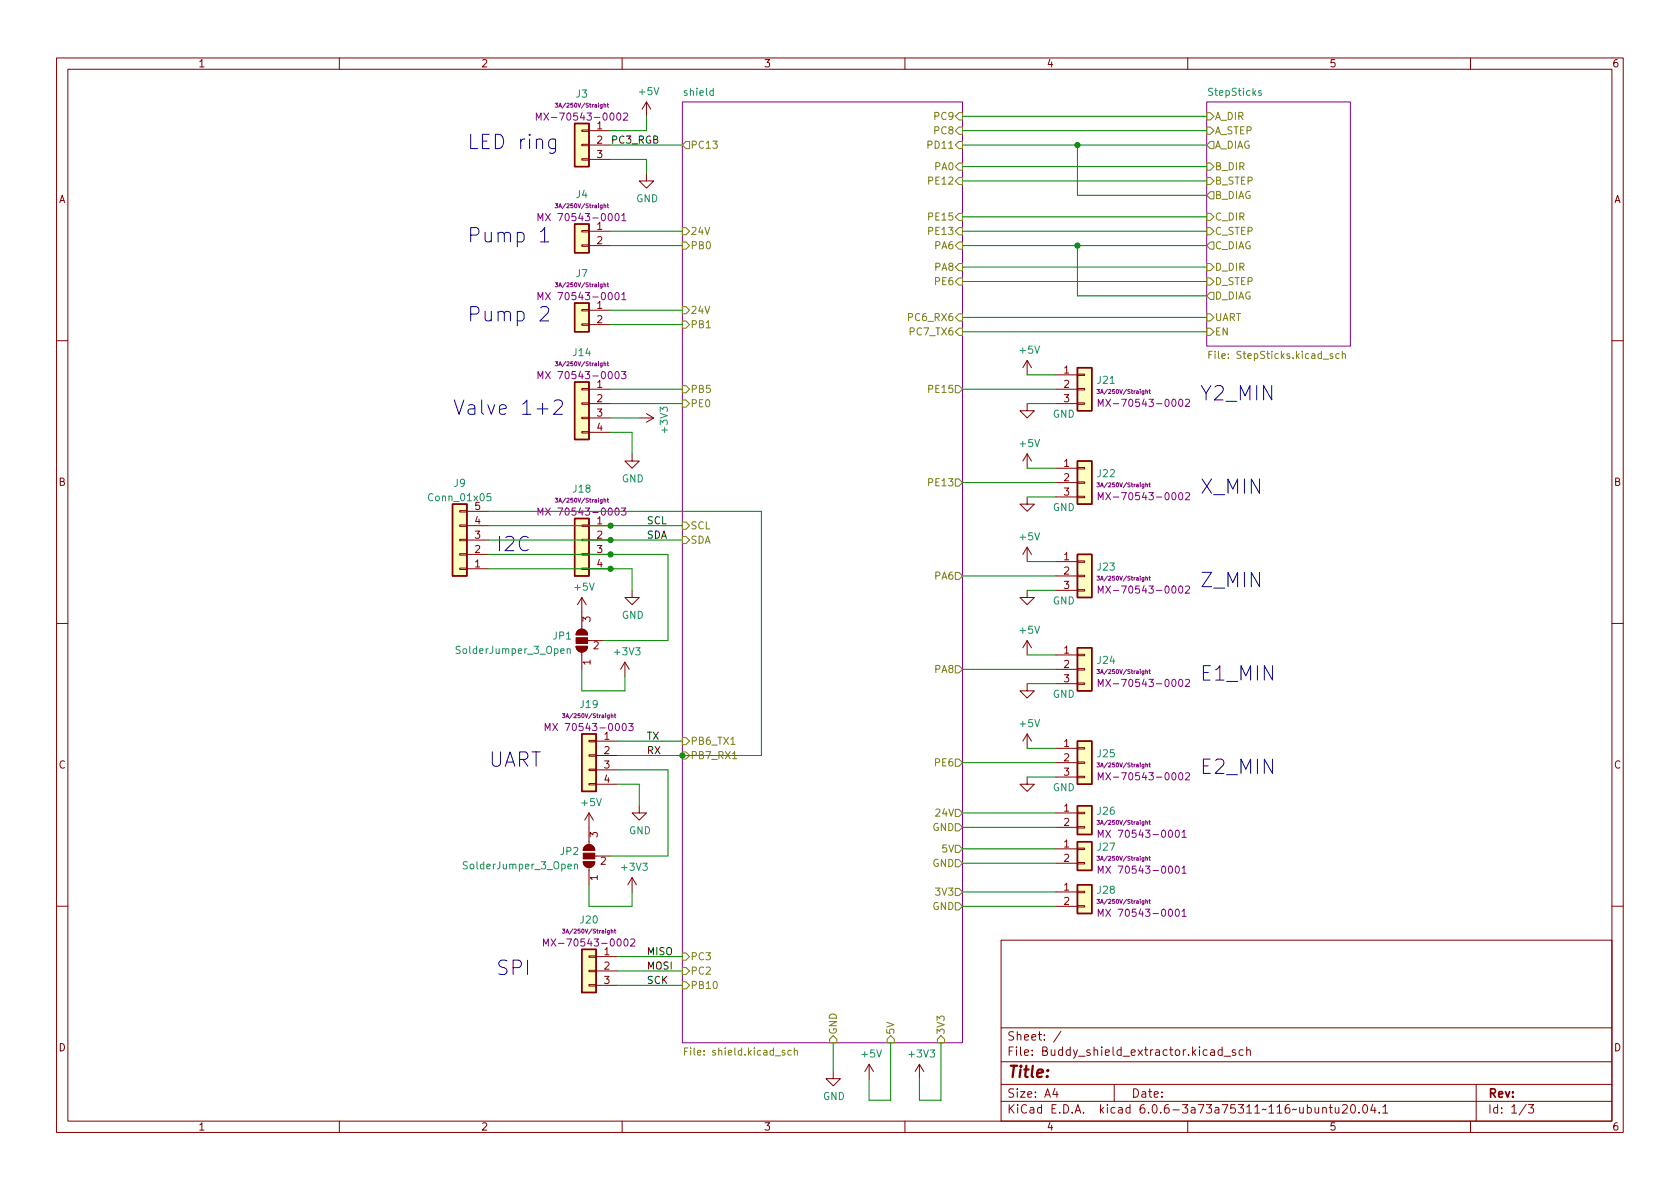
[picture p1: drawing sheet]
<svg xmlns="http://www.w3.org/2000/svg" width="297mm" height="210mm" viewBox="0 0 297 210" stroke-linecap="round" stroke-linejoin="round" font-family="sans-serif">
<g fill="none" stroke="#840000" stroke-width=".18">
<path d="M10 10.2h277v190.1h-277zM12 12.2h273v186.1h-273zM60 10.2v2M110 10.2v2M114.3 18l-.8 1.3M114.3 18v2.6M114.3 18l.8 1.3M160 10.2v2M210 10.2v2M260 10.2v2M102.9 28.1h1.2v.2h-1.2zM102.9 25.5h1.2v.3h-1.2z"/>
<path d="M102.9 23h1.2v.2h-1.2zM104.1 23.1h3.8M104.1 25.6h3.8M104.1 28.2h3.8M114.3 30.7v1.3h1.3l-1.3 1.3-1.3-1.3h1.3M102.9 57.3h1.2v.2h-1.2zM102.9 54.7h1.2v.3h-1.2zM102.9 43.3h1.2v.3h-1.2zM102.9 40.8h1.2v.2h-1.2zM104.1 54.9h3.8M104.1 57.4h3.8M104.1 40.9h3.8"/>
<path d="M104.1 43.4h3.8M10 60.2h2M102.9 76.3h1.2v.3h-1.2zM102.9 73.8h1.2v.2h-1.2zM102.9 71.2h1.2v.3h-1.2zM102.9 68.7h1.2v.3h-1.2zM104.1 68.8h3.8M104.1 71.4h3.8M104.1 73.9h3.8M104.1 76.4h3.8M113 73.9h2.6M114.3 73.1l1.3 .8"/>
<path d="M115.6 73.9l-1.3 .8M181.6 71.4v1.2h1.3l-1.3 1.3-1.3-1.3h1.3M181.6 63.7v2.6M181.6 63.7l-.8 1.3M181.6 63.7l.8 1.3M186.7 68.8h3.8M186.7 71.4h3.8M186.7 66.3h3.8M190.5 71.2h1.3v.3h-1.3zM190.5 68.7h1.3v.3h-1.3zM190.5 66.2h1.3v.2h-1.3zM285 60.2h2"/>
<path d="M81.3 90.3h1.2v.2h-1.2zM81.3 92.8h1.2v.3h-1.2zM81.3 95.4h1.2v.2h-1.2zM81.3 97.9h1.2v.3h-1.2zM82.5 93h3.9M82.5 95.5h3.9M82.5 98h3.9M82.5 90.4h3.9M102.9 97.9h1.2v.3h-1.2zM102.9 95.4h1.2v.2h-1.2zM102.9 92.8h1.2v.3h-1.2zM104.1 93h3.8"/>
<path d="M104.1 95.5h3.8M104.1 98h3.8M111.8 80.3v1.2h1.2l-1.2 1.3-1.3-1.3h1.3M181.6 87.9v1.2h1.3l-1.3 1.3-1.3-1.3h1.3M181.6 80.3v2.5M181.6 96.8v2.5M181.6 80.3l-.8 1.2M181.6 80.3l.8 1.2M181.6 96.8l-.8 1.2M181.6 96.8l.8 1.2M186.7 82.8h3.8M186.7 85.3h3.8"/>
<path d="M186.7 87.9h3.8M186.7 99.3h3.8M190.5 87.8h1.3v.2h-1.3zM190.5 85.2h1.3v.3h-1.3zM190.5 82.7h1.3v.2h-1.3zM190.5 99.2h1.3v.2h-1.3zM10 110.2h2M81.3 100.5h1.2v.2h-1.2zM82.5 100.6h3.9M101.9 114.3h2a1.02 1.02 0 0 1-1 1 1.02 1.02 0 0 1-1-1zM102.2 111.5a1.02 1.02 0 0 1 1.1-.2 1.02 1.02 0 0 1 .6 1h-2zM102.9 100.5h1.2v.2h-1.2z"/>
<path d="M102.9 105.7l-.8 1.2M102.9 105.7v5.5M102.9 115.3v3.1M102.9 105.7l.7 1.2M103.9 113.3h2.8M104.1 100.6h3.8M110.5 117.1l-.8 1.3M110.5 117.1v2.5M110.5 117.1l.8 1.3M111.8 104.4v1.3h1.2l-1.2 1.2-1.3-1.2h1.3M181.6 104.4v1.3h1.3l-1.3 1.2-1.3-1.2h1.3M181.6 113.3v2.5"/>
<path d="M181.6 113.3l-.8 1.2M181.6 113.3l.8 1.2M186.7 115.8h3.8M186.7 118.4h3.8M186.7 101.8h3.8M186.7 104.4h3.8M190.5 118.2h1.3v.3h-1.3zM190.5 115.7h1.3v.2h-1.3zM190.5 104.3h1.3v.2h-1.3zM190.5 101.7h1.3v.3h-1.3zM285 110.2h2M104.1 138.6h1.3v.2h-1.3z"/>
<path d="M104.1 136h1.3v.3h-1.3zM104.1 133.5h1.3v.2h-1.3zM104.1 130.9h1.3v.3h-1.3zM105.4 131.1h3.8M105.4 133.6h3.8M105.4 136.1h3.8M105.4 138.7h3.8M181.6 120.9v1.3h1.3l-1.3 1.2-1.3-1.2h1.3M181.6 137.4v1.3h1.3l-1.3 1.2-1.3-1.2h1.3M181.6 129.8l-.8 1.3M181.6 129.8v2.5M181.6 129.8l.8 1.3"/>
<path d="M186.7 120.9h3.8M186.7 132.3h3.8M186.7 134.9h3.8M186.7 137.4h3.8M190.5 120.8h1.3v.2h-1.3zM190.5 137.3h1.3v.2h-1.3zM190.5 134.7h1.3v.3h-1.3zM190.5 132.2h1.3v.3h-1.3zM103.1 152.4h2.1a1.02 1.02 0 0 1-1.1 1 1.02 1.02 0 0 1-1-1zM103.4 149.6a1.02 1.02 0 0 1 1.1-.2 1.02 1.02 0 0 1 .7 1h-2.1zM104.1 143.8v5.5M104.1 153.4v3.1"/>
<path d="M104.1 143.8l-.7 1.2M104.1 143.8l.8 1.2M105.2 151.4h2.7M111.8 155.2l-.8 1.3M111.8 155.2v2.5M111.8 155.2l.7 1.3M113 142.5v1.3h1.3l-1.3 1.2-1.2-1.2h1.2M186.7 157.7h3.8M186.7 143.8h3.8M186.7 146.3h3.8M186.7 150.1h3.8M186.7 152.6h3.8"/>
<path d="M190.5 157.6h1.3v.3h-1.3zM190.5 146.2h1.3v.2h-1.3zM190.5 143.6h1.3v.3h-1.3zM190.5 152.5h1.3v.3h-1.3zM190.5 150h1.3v.2h-1.3zM10 160.2h2M104.1 174.1h1.3v.3h-1.3zM104.1 171.6h1.3v.2h-1.3zM104.1 169h1.3v.3h-1.3zM105.4 169.2h3.8M105.4 171.7h3.8M105.4 174.2h3.8"/>
<path d="M177 166.3h108v32h-108zM186.7 160.3h3.8M190.5 160.1h1.3v.3h-1.3zM285 160.2h2M60 198.3v2M110 198.3v2M147.3 189.5v1.2h1.3l-1.3 1.3-1.3-1.3h1.3M153.7 188.2l-.8 1.3M153.7 188.2v2.5M153.7 188.2l.7 1.3M160 198.3v2M162.6 188.2l-.8 1.3"/>
<path d="M162.6 188.2v2.5M162.6 188.2l.7 1.3M177 194.8h108M177 191.8h108M177 187.8h108M177 181.8h108M186.5 192.5l-.4 1h1M186.9 193v1M187.6 182.4l-1.3 1.9M197 191.8v3M210 198.3v2M216.1 185.7l-.5-.1-.2 .3v.4l.1 .3h.6"/>
<path d="M216.1 185.1v1.5M216.4 186.8h1.2M218.4 185.7l-.3-.1-.2 .2v.3l.5 .1v.4h-.5M219.8 185.7l-.4-.1-.3 .3v.4l.1 .3h.6M220.4 185.8l.2-.2 .4 .1 .1 .9M220.4 185.1v1.5M233.9 196l.2-.2 .3 .1 .1 .9M233.9 195.8v1M235 195.8h.6M235.2 195.3v1.3l.4 .2M236.1 195.8v1h.4l.2-.1M236.7 195.8v1"/>
<path d="M237.4 195.5l.5-.2 .2 .2 .1 .3-.9 1h.9M239 195.4l.1-.1a.81 .81 0 0 1 .6 .7 .81 .81 0 0 1-.3 .8h-.1a.81 .81 0 0 1-.6-.6 .81 .81 0 0 1 .3-.8zM240.3 196.7v.1M241.1 195.5l.2-.2a.81 .81 0 0 1 .6 .7 .81 .81 0 0 1-.3 .8h-.2a.81 .81 0 0 1-.3-1.3zM242.7 195.3l-.3 1h.9M243.1 195.8v1M243.9 196.7v.1M244.5 195.8l.4-.5v1.5M244.5 196.8h.9M260 198.3v2M261 191.8v6.5M269.9 195.3l-1.3 1.9"/>
<path d="M270.2 195.3h1l-.6 .6 .5 .1v.7l-.2 .1h-.5l-.2-.1"/>
</g>
<g fill="#fff" stroke="#fff" stroke-width=".18">
<path d="M213.4 18h25.4v43.2h-25.4z"/>
<path d="M120.6 18h49.6v166.4h-49.6z"/>
</g>
<g fill="none" stroke="#840084" stroke-width=".18">
<path d="M98.2 18.3h.4l-.2 .2 .2 .1v.3h-.4M106.8 18.6l.3-.1v.5M106.8 18.3v.7M107.3 18.5h.3M107.4 18.3v.6l.2 .1M120.6 18h49.6v166.4h-49.6zM213.4 18h25.4v43.2h-25.4zM94.8 21.2v-1.2l.4 .9 .5-.9v1.2M95.1 39v-1.2l.5 .9 .4-.9v1.2M98.2 36h.4l-.2 .3 .2 .1v.3h-.4M106.8 36.3h.3v.4M106.8 36v.7"/>
<path d="M107.3 36.3h.3M107.4 36v.6l.2 .1M108.9 37.9l.1-.1a.68 .68 0 0 1 .5 .6 .68 .68 0 0 1-.5 .6l-.1-.1-.2-.4zM109.2 20.1l.1-.1a.68 .68 0 0 1 .5 .6 .68 .68 0 0 1-.5 .6l-.1-.1-.2-.3zM109.9 38.1l.4-.3v1.2M109.9 39h.8M110.2 20.1l.5-.1 .3 .3-.8 .9h.8M95.1 53v-1.3l.5 .9 .4-.9v1.3M98.2 50h.4l-.2 .3h.2v.3h-.4M106.8 50.3h.3v.4M106.8 50v.7M107.3 50.2h.3"/>
<path d="M107.4 50v.6l.2 .1M108.9 51.9l.1-.2a.68 .68 0 0 1 .5 .7 .68 .68 0 0 1-.5 .6l-.1-.1-.2-.4zM109.9 52.1l.4-.4v1.3M109.9 53h.8M95.1 67v-1.3l.5 .9 .4-.9v1.3M98.2 64h.4l-.2 .2 .2 .1v.3h-.4M106.8 64.3l.3-.1v.5M106.8 64v.7M107.3 64.2h.3M107.4 64v.6l.2 .1M109.9 65.7h.8l-.5 .5 .4 .1v.5l-.2 .2-.5-.2M193.9 68.9h.5l-.2 .2 .2 .1v.3h-.5"/>
<path d="M194.2 71.9v-1.3l.4 .9 .4-.9v1.3M202.6 69.2l.3-.1v.5M202.6 68.9v.7M203.1 69.1h.3M203.2 68.9v.6l.2 .1M208.5 70.7l.2-.1a.68 .68 0 0 1 .4 .6 .68 .68 0 0 1-.4 .7l-.2-.1-.1-.4zM209.6 70.7l.5-.1 .2 .4-.8 .9h.8M95.1 91.1v-1.3l.5 .9 .4-.9v1.3M98.2 88.1h.4l-.2 .3h.2v.3h-.4M106.8 88.4h.3v.4M106.8 88.1v.7M107.3 88.3h.3"/>
<path d="M107.4 88.1v.6l.2 .1M109.9 89.8h.8l-.5 .5 .4 .1v.6l-.2 .1-.5-.1M193.9 85.4h.5l-.2 .3h.2v.3h-.5M194.2 88.4v-1.3l.4 .9 .4-.9v1.3M202.6 85.7h.3v.4M202.6 85.4v.7M203.1 85.6h.3M203.2 85.4v.6l.2 .1M208.5 87.2l.2-.1a.68 .68 0 0 1 .4 .6 .68 .68 0 0 1-.4 .7l-.2-.1-.1-.4zM209.6 87.2l.5-.1 .2 .4-.8 .9h.8M193.9 118.4h.5l-.2 .3h.2v.3h-.5M193.9 101.9h.5l-.2 .3h.2v.3h-.5"/>
<path d="M194.2 104.9v-1.3l.4 .9 .4-.9v1.3M202.6 118.7h.3v.4M202.6 102.2h.3v.4M202.6 101.9v.7M202.6 118.4v.7M203.1 118.6h.3M203.1 102.1h.3M203.2 118.4v.6l.2 .1M203.2 101.9v.6l.2 .1M208.5 103.7l.2-.1a.68 .68 0 0 1 .4 .7 .68 .68 0 0 1-.4 .6l-.2-.1-.1-.4zM209.6 103.7l.5-.1 .2 .4-.8 .9h.8M96.4 129.2v-1.3l.4 .9 .4-.9v1.3"/>
<path d="M99.4 126.2h.5l-.3 .3h.2v.3h-.4M108.1 126.5h.2l.1 .4M108.1 126.2v.7M108.6 126.4h.3M108.7 126.2v.6l.2 .1M111.2 127.9h.7l-.4 .5 .4 .1v.6l-.2 .1-.5-.1M193.9 134.9h.5l-.2 .3 .2 .1v.3h-.5M194.2 121.4v-1.3l.4 .9 .4-.9v1.3M194.2 137.9v-1.3l.4 .9 .4-.9v1.3M202.6 135.2h.3v.4M202.6 134.9v.7M203.1 135.1h.3"/>
<path d="M203.2 134.9v.6l.2 .1M208.5 120.3l.2-.2a.68 .68 0 0 1 .4 .7 .68 .68 0 0 1-.4 .6l-.2-.1-.1-.4zM208.5 136.8l.2-.2a.68 .68 0 0 1 .4 .7 .68 .68 0 0 1-.4 .6l-.2-.1-.1-.4zM209.6 120.3l.5-.2 .2 .4-.8 .9h.8M209.6 136.8l.5-.2 .2 .4-.8 .9h.8M193.9 159h.5l-.2 .3 .2 .1v.3h-.5M193.9 145.1h.5l-.2 .2 .2 .1v.3h-.5M193.9 151.4h.5l-.2 .3 .2 .1v.3h-.5M194.2 148.1v-1.3l.4 .9 .4-.9v1.3M194.2 154.4v-1.2l.4 .9 .4-.9v1.2M202.6 159.3h.3v.5M202.6 145.4l.3-.1v.5"/>
<path d="M202.6 151.7h.3v.4M202.6 145.1v.7M202.6 151.4v.7M202.6 159v.8M203.1 159.3h.3M203.1 145.3h.3M203.1 151.7h.3M203.2 159v.7l.2 .1M203.2 145.1v.6l.2 .1M203.2 151.4v.6l.2 .1M207.9 146.9l.2-.1a.68 .68 0 0 1 .4 .6 .68 .68 0 0 1-.4 .7l-.2-.1-.1-.4zM207.9 153.3l.2-.1a.68 .68 0 0 1 .4 .6 .68 .68 0 0 1-.4 .6l-.2-.1-.1-.4z"/>
<path d="M209 147.2l.4-.4v1.3M209 153.5l.4-.3v1.2M209 148.1h.7M209 154.4h.7M96.1 167.3v-1.3l.4 .9 .4-.9v1.3M99.4 164.3h.5l-.3 .3h.2v.3h-.4M108.1 164.6h.2l.1 .4M108.1 164.3v.7M108.6 164.5h.3M108.7 164.3v.6l.2 .1M110.4 166.2l.2-.2a.68 .68 0 0 1 .5 .7 .68 .68 0 0 1-.5 .6l-.2-.1-.1-.4zM111.5 166.2l.5-.2 .2 .4-.7 .9h.7"/>
<path d="M194.2 162v-1.2l.4 .9 .4-.9v1.2M207.9 160.9l.2-.1a.68 .68 0 0 1 .4 .6 .68 .68 0 0 1-.4 .6l-.2-.1-.1-.3zM209 161.1l.4-.3v1.2M209 162h.7"/>
</g>
<g fill="none" stroke="#848400" stroke-width=".18">
<path d="M169.5 19.9h.7v1.3h-.7l-.6-.6zM213.4 19.9h.6l.6 .7-.6 .6h-.6zM121.3 25h.6v1.3h-.6l-.7-.7zM169.5 22.5h.7v1.2h-.7l-.6-.6zM169.5 25h.7v1.3h-.7l-.6-.7zM169.5 28.8h.7v1.3h-.7l-.6-.6zM169.5 31.4h.7v1.2h-.7l-.6-.6zM169.5 37.7h.7v1.3h-.7l-.6-.7zM213.4 22.5h.6l.6 .6-.6 .6h-.6zM213.4 28.8h.6l.6 .7-.6 .6h-.6zM213.4 31.4h.6l.6 .6-.6 .6h-.6zM213.4 37.7h.6l.6 .6-.6 .7h-.6z"/>
<path d="M214 25h.6v1.3h-.6l-.6-.7zM214 33.9h.6v1.3h-.6l-.6-.7zM120.6 56.8h.7l.6 .6-.6 .6h-.7zM120.6 42.8h.7l.6 .6-.6 .7h-.7zM120.6 40.3h.7l.6 .6-.6 .6h-.7zM120.6 54.2h.7l.6 .7-.6 .6h-.7zM169.5 42.8h.7v1.3h-.7l-.6-.7zM169.5 46.6h.7v1.3h-.7l-.6-.7zM169.5 55.5h.7v1.3h-.7l-.6-.7zM169.5 49.1h.7v1.3h-.7l-.6-.6zM169.5 58h.7v1.3h-.7l-.6-.6zM169.5 40.3h.7v1.2h-.7l-.6-.6z"/>
<path d="M213.4 58h.6l.6 .7-.6 .6h-.6zM213.4 55.5h.6l.6 .6-.6 .7h-.6zM213.4 40.3h.6l.6 .6-.6 .6h-.6zM213.4 46.6h.6l.6 .6-.6 .7h-.6zM213.4 49.1h.6l.6 .7-.6 .6h-.6zM214 42.8h.6v1.3h-.6l-.6-.7zM214 51.7h.6v1.3h-.6l-.6-.7zM120.6 70.7h.7l.6 .7-.6 .6h-.7zM120.6 68.2h.7l.6 .6-.6 .7h-.7zM168.9 68.2h.6l.7 .6-.7 .7h-.6zM213.7 62.7h.5M214.3 62.1h-.6v1.3"/>
<path d="M236.8 62.6l-.4-.1-.2 .3 .1 .5h.5M237.3 62.7l.2-.2 .3 .1 .1 .8M237.3 62.1v1.3M120.6 92.3h.7l.6 .7-.6 .6h-.7zM120.6 94.9h.7l.6 .6-.6 .6h-.7zM168.9 84.7h.6l.7 .6-.7 .7h-.6zM168.9 101.2h.6l.7 .6-.7 .7h-.6zM168.9 117.7h.6l.7 .7-.7 .6h-.6zM120.6 130.4h.7l.6 .7-.6 .6h-.7zM120.6 133h.7l.6 .6-.6 .6h-.7zM129.2 131.6h.8M129.5 134.2h.8"/>
<path d="M168.9 134.2h.6l.7 .7-.7 .6h-.6zM168.9 149.5h.6l.7 .6-.7 .6h-.6zM168.9 157.1h.6l.7 .6-.7 .7h-.6zM168.9 152h.6l.7 .6-.7 .7h-.6zM168.9 159.6h.6l.7 .7-.7 .6h-.6zM168.9 143.1h.6l.7 .7-.7 .6h-.6zM168.9 145.7h.6l.7 .6-.7 .6h-.6zM120.6 173.6h.7l.6 .6-.6 .7h-.7zM120.6 168.5h.7l.6 .7-.6 .6h-.7zM120.6 171.1h.7l.6 .6-.6 .6h-.7zM121 185.9h.5M121.6 185.3h-.6v1.3"/>
<path d="M139.9 185.8l-.4-.1-.2 .3 .1 .5h.5M140.4 185.9l.2-.2 .3 .1 .1 .8M140.4 185.3v1.3M147.3 183.1l.7 .7v.6h-1.3v-.6zM157.5 183.1l.6 .7v.6h-1.3v-.6zM166.4 183.1l.6 .7v.6h-1.3v-.6z"/>
</g>
<path d="M223 16.1l-.3-.1-.2 .2 .1 .2 .4 .1v.3h-.5M86.8 87.3h-.7v.6l.2-.1h.4l.1 .2v.4l-.2 .2-.5-.2M100.3 114.8l.2-.1 .3 .1v.8M100.3 114.7v.9M101.6 152.9l.1-.1 .3 .1 .1 .8M101.6 152.8v.9" fill="none" stroke="#008484" stroke-width=".18"/>
<g fill="#ffffc2" stroke="#ffffc2" stroke-width=".18">
<path d="M190.5 114.5h2.5v7.7h-2.5z"/>
<path d="M101.6 21.8h2.5v7.7h-2.5z"/>
<path d="M101.6 67.6h2.5v10.1h-2.5z"/>
<path d="M101.6 53.6h2.5v5.1h-2.5z"/>
<path d="M101.6 39.6h2.5v5.1h-2.5z"/>
<path d="M101.6 91.7h2.5v10.1h-2.5z"/>
<path d="M102.9 167.9h2.5v7.6h-2.5z"/>
<path d="M80 89.1h2.5v12.7h-2.5z"/>
<path d="M102.9 129.8h2.5v10.1h-2.5z"/>
<path d="M190.5 65h2.5v7.6h-2.5z"/>
<path d="M190.5 156.5h2.5v5h-2.5z"/>
<path d="M190.5 81.5h2.5v7.6h-2.5z"/>
<path d="M190.5 142.5h2.5v5.1h-2.5z"/>
<path d="M190.5 148.8h2.5v5.1h-2.5z"/>
<path d="M190.5 131.1h2.5v7.6h-2.5z"/>
<path d="M190.5 98h2.5v7.7h-2.5z"/>
</g>
<g fill="none" stroke="#840000" stroke-width=".25">
<path d="M101.6 21.8h2.5v7.7h-2.5zM101.6 39.6h2.5v5.1h-2.5zM101.6 53.6h2.5v5.1h-2.5zM101.6 67.6h2.5v10.1h-2.5zM190.5 65h2.5v7.6h-2.5zM80 89.1h2.5v12.7h-2.5zM101.6 91.7h2.5v10.1h-2.5zM190.5 81.5h2.5v7.6h-2.5zM190.5 98h2.5v7.7h-2.5zM190.5 114.5h2.5v7.7h-2.5zM102.9 129.8h2.5v10.1h-2.5zM190.5 131.1h2.5v7.6h-2.5z"/>
<path d="M190.5 156.5h2.5v5h-2.5zM190.5 142.5h2.5v5.1h-2.5zM190.5 148.8h2.5v5.1h-2.5zM102.9 167.9h2.5v7.6h-2.5z"/>
</g>
<g fill="#840000" stroke="#840000" stroke-width=".18">
<path d="M103.1 152.4h2.1a1.02 1.02 0 0 1-1.1 1 1.02 1.02 0 0 1-1-1z"/>
<path d="M103.1 150.9h2.1v1h-2.1z"/>
<path d="M103.4 149.6a1.02 1.02 0 0 1 1.1-.2 1.02 1.02 0 0 1 .7 1h-2.1z"/>
<path d="M101.9 114.3h2a1.02 1.02 0 0 1-1 1 1.02 1.02 0 0 1-1-1z"/>
<path d="M101.9 112.8h2v1h-2z"/>
<path d="M102.2 111.5a1.02 1.02 0 0 1 1.1-.2 1.02 1.02 0 0 1 .6 1h-2z"/>
</g>
<path d="M98.2 24.6v2a.69 .69 0 0 1-1.1 .4M98.2 24.7l-.7-.1-.5 .5v.7l.3 .4 .2 .1 .7-.1M95.6 54.5l.3-.3h.6a.69 .69 0 0 1 .4 1.1l-1.5 1.5h1.6M95.6 41l.7-.8v2.6M95.6 42.8h1.4M98 71l.4-.3h.6a.69 .69 0 0 1 .3 1.1l-1.4 1.5h1.5" fill="none" stroke="#0000c2" stroke-width=".18"/>
<g fill="none" stroke="#008400" stroke-width=".18">
<path d="M107.9 25.6h12.7M107.9 28.2h6.4v2.5M114.3 20.6v2.5h-6.4M170.2 25.6h43.2M170.2 38.3h43.2M170.2 20.6h43.2M170.2 29.5h43.2M170.2 32h43.2M170.2 23.1h43.2M190.5 25.6v8.9h22.9M107.9 54.9h12.7M107.9 43.4h12.7"/>
<path d="M107.9 40.9h12.7M107.9 57.4h12.7M170.2 58.7h43.2M170.2 43.4h43.2M170.2 40.9h43.2M170.2 49.8h43.2M170.2 47.2h43.2M170.2 56.1h43.2M190.5 43.4v8.9h22.9M107.9 68.8h12.7M107.9 71.4h12.7M107.9 76.4h3.9v3.9"/>
<path d="M107.9 73.9h5.1M170.2 68.8h16.5M181.6 71.4h5.1M181.6 66.3h5.1M86.4 98h31.7v15.3h-11.4M86.4 90.4h48.2v43.2h-25.4M86.4 93h34.2M86.4 95.5h34.2M170.2 85.3h16.5M181.6 82.8h5.1M181.6 99.3h5.1M181.6 87.9h5.1"/>
<path d="M86.4 100.6h25.4v3.8M102.9 118.4v3.8h7.6v-2.6M170.2 118.4h16.5M170.2 101.8h16.5M181.6 115.8h5.1M181.6 104.4h5.1M109.2 138.7h3.8v3.8M109.2 136.1h8.9v15.3h-10.2M109.2 131.1h11.4M170.2 134.9h16.5M181.6 120.9h5.1M181.6 132.3h5.1"/>
<path d="M181.6 137.4h5.1M104.1 156.5v3.8h7.7v-2.6M170.2 146.3h16.5M170.2 143.8h16.5M170.2 152.6h16.5M170.2 157.7h16.5M170.2 150.1h16.5M109.2 171.7h11.4M109.2 169.2h11.4M109.2 174.2h11.4M170.2 160.3h16.5M147.3 184.4v5.1"/>
<path d="M157.5 184.4v10.2h-3.8v-3.9M166.4 184.4v10.2h-3.8v-3.9"/>
</g>
<g fill="#008400" stroke="#008400" stroke-width=".18">
<circle cx="107.9" cy="98" r=".46"/>
<circle cx="107.9" cy="95.5" r=".46"/>
<circle cx="120.6" cy="133.6" r=".46"/>
<circle cx="107.9" cy="93" r=".46"/>
<circle cx="107.9" cy="100.6" r=".46"/>
<circle cx="190.5" cy="25.6" r=".46"/>
<circle cx="190.5" cy="43.4" r=".46"/>
</g>
<g font-size="3.5" fill="#0000c2">
<text x="82.5" y="26.4">LED ring</text>
<text x="82.5" y="42.9">Pump 1</text>
<text x="82.5" y="56.9">Pump 2</text>
<text x="212.1" y="70.8">Y2_MIN</text>
<text x="80" y="73.4">Valve 1+2</text>
<text x="212.1" y="87.4">X_MIN</text>
<text x="87.6" y="97.5">I2C</text>
<text x="212.1" y="103.9">Z_MIN</text>
<text x="212.1" y="120.4">E1_MIN</text>
<text x="86.4" y="135.6">UART</text>
<text x="212.1" y="136.9">E2_MIN</text>
<text x="87.6" y="172.4">SPI</text>
</g>
<text font-size="2.8" fill="#840000" x="178" y="190.6">Title:</text>
<g font-size="2.1" fill="#840000">
<text x="178" y="184">Sheet: /</text>
<text x="178" y="186.7">File: Buddy_shield_extractor.kicad_sch</text>
<text x="178" y="196.9">KiCad E.D.A. kicad 6.0.6-3a73a75311~116~ubuntu20.04.1</text>
<text x="178" y="194.1">Size: A4</text>
<text x="200" y="194.1">Date:</text>
<text x="263" y="194.1">Rev:</text>
<text x="263" y="196.9">Id: 1/3</text>
</g>
<g font-size="1.8" fill="#840000">
<text x="35" y="11.9">1</text>
<text x="85" y="11.9">2</text>
<text x="135" y="11.9">3</text>
<text x="185" y="11.9">4</text>
<text x="235" y="11.9">5</text>
<text x="285" y="11.9">6</text>
<text x="105.6" y="22.9">1</text>
<text x="105.6" y="25.4">2</text>
<text x="105.6" y="27.9">3</text>
<text x="10.3" y="35.9">A</text>
<text x="285.3" y="35.9">A</text>
<text x="105.6" y="40.6">1</text>
<text x="105.6" y="43.2">2</text>
<text x="105.6" y="54.6">1</text>
<text x="105.6" y="57.1">2</text>
<text x="105.6" y="68.6">1</text>
<text x="105.6" y="71.1">2</text>
<text x="188.1" y="66">1</text>
<text x="188.1" y="68.6">2</text>
<text x="188.1" y="71.1">3</text>
<text x="105.6" y="73.7">3</text>
<text x="105.6" y="76.2">4</text>
<text x="188.1" y="82.5">1</text>
<text x="10.3" y="85.9">B</text>
<text x="188.1" y="85.1">2</text>
<text x="188.1" y="87.6">3</text>
<text x="285.3" y="85.9">B</text>
<text x="84" y="95.2">3</text>
<text x="84" y="92.7">4</text>
<text x="84" y="90.2">5</text>
<text x="105.6" y="92.7">1</text>
<text x="105.6" y="95.2">2</text>
<text x="84" y="100.3">1</text>
<text x="84" y="97.8">2</text>
<text x="105.6" y="97.8">3</text>
<text x="105.6" y="100.3">4</text>
<text x="188.1" y="99.1">1</text>
<text x="188.1" y="101.6">2</text>
<text x="188.1" y="104.1">3</text>
<text x="104.4" y="110" transform="rotate(-90 104.4 110)">3</text>
<text x="104.4" y="117.6" transform="rotate(-90 104.4 117.6)">1</text>
<text x="104.9" y="114.8">2</text>
<text x="188.1" y="115.6">1</text>
<text x="188.1" y="118.1">2</text>
<text x="188.1" y="120.6">3</text>
<text x="106.8" y="130.8">1</text>
<text x="10.3" y="135.9">C</text>
<text x="106.8" y="133.3">2</text>
<text x="106.8" y="135.9">3</text>
<text x="188.1" y="132.1">1</text>
<text x="188.1" y="134.6">2</text>
<text x="188.1" y="137.2">3</text>
<text x="285.3" y="135.9">C</text>
<text x="106.8" y="138.4">4</text>
<text x="188.1" y="143.5">1</text>
<text x="105.7" y="148.1" transform="rotate(-90 105.7 148.1)">3</text>
<text x="188.1" y="146">2</text>
<text x="188.1" y="149.9">1</text>
<text x="105.7" y="155.7" transform="rotate(-90 105.7 155.7)">1</text>
<text x="106.2" y="152.9">2</text>
<text x="188.1" y="152.4">2</text>
<text x="188.1" y="157.5">1</text>
<text x="188.1" y="160">2</text>
<text x="106.8" y="168.9">1</text>
<text x="106.8" y="171.4">2</text>
<text x="106.8" y="174">3</text>
<text x="10.3" y="185.9">D</text>
<text x="285.3" y="185.9">D</text>
<text x="35" y="199.9">1</text>
<text x="85" y="199.9">2</text>
<text x="135" y="199.9">3</text>
<text x="185" y="199.9">4</text>
<text x="235" y="199.9">5</text>
<text x="285" y="199.9">6</text>
</g>
<g font-size="1.8" fill="#008484">
<text x="101.9" y="17.2">J3</text>
<text x="113.1" y="16.8">+5V</text>
<text x="121" y="16.9">shield</text>
<text x="213.8" y="16.9">StepSticks</text>
<text x="101.9" y="35">J4</text>
<text x="112.5" y="35.8">GND</text>
<text x="101.9" y="49">J7</text>
<text x="101.4" y="63">J14</text>
<text x="180.4" y="62.5">+5V</text>
<text x="194.1" y="67.9">J21</text>
<text x="118.1" y="76.4" transform="rotate(-90 118.1 76.4)">+3V3</text>
<text x="186.1" y="73.9">GND</text>
<text x="180.4" y="79">+5V</text>
<text x="76.1" y="88.6">Conn_01x05</text>
<text x="80.3" y="86.1">J9</text>
<text x="101.4" y="87.1">J18</text>
<text x="109.9" y="85.3">GND</text>
<text x="194.1" y="84.4">J22</text>
<text x="180.4" y="95.5">+5V</text>
<text x="186.1" y="90.4">GND</text>
<text x="194.1" y="100.9">J23</text>
<text x="101.7" y="104.4">+5V</text>
<text x="186.1" y="106.9">GND</text>
<text x="97.8" y="113.1">JP1</text>
<text x="109.9" y="109.4">GND</text>
<text x="180.4" y="112.1">+5V</text>
<text x="81.1" y="115.6">SolderJumper_3_Open</text>
<text x="108.8" y="115.9">+3V3</text>
<text x="194.1" y="117.4">J24</text>
<text x="102.7" y="125.2">J19</text>
<text x="186.1" y="123.4">GND</text>
<text x="180.4" y="128.6">+5V</text>
<text x="194.1" y="133.9">J25</text>
<text x="102.9" y="142.5">+5V</text>
<text x="186.1" y="139.9">GND</text>
<text x="111.2" y="147.5">GND</text>
<text x="194.1" y="144.1">J26</text>
<text x="82.4" y="153.7">SolderJumper_3_Open</text>
<text x="99.1" y="151.2">JP2</text>
<text x="110.1" y="154">+3V3</text>
<text x="194.1" y="150.4">J27</text>
<text x="194.1" y="158">J28</text>
<text x="102.7" y="163.3">J20</text>
<text x="152.5" y="187">+5V</text>
<text x="160.9" y="187">+3V3</text>
<text x="145.5" y="194.5">GND</text>
</g>
<g font-size="1.8" fill="#840084">
<text x="96.5" y="21.3">MX-70543-0002</text>
<text x="96.6" y="39.1">MX 70543-0001</text>
<text x="96.6" y="53.1">MX 70543-0001</text>
<text x="96.6" y="67">MX 70543-0003</text>
<text x="195.9" y="71.9">MX-70543-0002</text>
<text x="195.9" y="88.4">MX-70543-0002</text>
<text x="96.6" y="91.2">MX 70543-0003</text>
<text x="195.9" y="105">MX-70543-0002</text>
<text x="195.9" y="121.5">MX-70543-0002</text>
<text x="97.8" y="129.3">MX 70543-0003</text>
<text x="195.9" y="138">MX-70543-0002</text>
<text x="195.6" y="148.1">MX 70543-0001</text>
<text x="195.6" y="154.5">MX 70543-0001</text>
<text x="97.8" y="167.4">MX-70543-0002</text>
<text x="195.6" y="162.1">MX 70543-0001</text>
</g>
<g font-size="1.8" fill="#848400">
<text x="165.4" y="21.2">PC9</text>
<text x="165.4" y="23.7">PC8</text>
<text x="214.7" y="21.2">A_DIR</text>
<text x="214.7" y="23.7">A_STEP</text>
<text x="122" y="26.3">PC13</text>
<text x="164.4" y="26.3">PD11</text>
<text x="214.7" y="26.3">A_DIAG</text>
<text x="164.5" y="32.6">PE12</text>
<text x="165.4" y="30.1">PA0</text>
<text x="214.7" y="30.1">B_DIR</text>
<text x="214.7" y="32.6">B_STEP</text>
<text x="214.7" y="35.2">B_DIAG</text>
<text x="122" y="41.5">24V</text>
<text x="164.5" y="39">PE15</text>
<text x="164.5" y="41.5">PE13</text>
<text x="214.7" y="41.5">C_STEP</text>
<text x="214.7" y="39">C_DIR</text>
<text x="122" y="44.1">PB0</text>
<text x="165.4" y="44.1">PA6</text>
<text x="165.4" y="47.9">PA8</text>
<text x="214.7" y="44.1">C_DIAG</text>
<text x="214.7" y="47.9">D_DIR</text>
<text x="165.5" y="50.4">PE6</text>
<text x="214.7" y="53">D_DIAG</text>
<text x="214.7" y="50.4">D_STEP</text>
<text x="122" y="58">PB1</text>
<text x="122" y="55.5">24V</text>
<text x="160.9" y="56.8">PC6_RX6</text>
<text x="161.1" y="59.3">PC7_TX6</text>
<text x="214.7" y="59.3">EN</text>
<text x="214.7" y="56.8">UART</text>
<text x="214.7" y="63.5">File: StepSticks.kicad_sch</text>
<text x="122" y="69.5">PB5</text>
<text x="164.5" y="69.5">PE15</text>
<text x="122" y="72">PE0</text>
<text x="164.5" y="86">PE13</text>
<text x="122" y="93.6">SCL</text>
<text x="122" y="96.1">SDA</text>
<text x="165.4" y="102.5">PA6</text>
<text x="165.4" y="119">PA8</text>
<text x="122" y="131.7">PB6_TX1</text>
<text x="122" y="134.2">PB7_RX1</text>
<text x="165.5" y="135.5">PE6</text>
<text x="164.9" y="146.9">GND</text>
<text x="165.7" y="144.4">24V</text>
<text x="164.9" y="153.3">GND</text>
<text x="166.6" y="150.7">5V</text>
<text x="164.9" y="160.9">GND</text>
<text x="165.7" y="158.4">3V3</text>
<text x="122" y="169.8">PC3</text>
<text x="122" y="172.3">PC2</text>
<text x="122" y="174.9">PB10</text>
<text x="148" y="183" transform="rotate(-90 148 183)">GND</text>
<text x="158.1" y="183" transform="rotate(-90 158.1 183)">5V</text>
<text x="167" y="183" transform="rotate(-90 167 183)">3V3</text>
<text x="121.9" y="186.6">File: shield.kicad_sch</text>
</g>
<g font-size="1.8">
<text x="107.9" y="25.4">PC3_RGB</text>
<text x="114.3" y="95.2">SDA</text>
<text x="114.3" y="92.7">SCL</text>
<text x="114.3" y="130.8">TX</text>
<text x="114.3" y="133.3">RX</text>
<text x="114.3" y="168.9">MISO</text>
<text x="114.3" y="174">SCK</text>
<text x="114.3" y="171.4">MOSI</text>
</g>
<g font-size="1" fill="#840084">
<text x="98.9" y="19">3A/250V/Straight</text>
<text x="98.9" y="36.8">3A/250V/Straight</text>
<text x="98.9" y="50.7">3A/250V/Straight</text>
<text x="98.9" y="64.7">3A/250V/Straight</text>
<text x="194.7" y="69.6">3A/250V/Straight</text>
<text x="98.9" y="88.8">3A/250V/Straight</text>
<text x="194.7" y="86.1">3A/250V/Straight</text>
<text x="194.7" y="102.6">3A/250V/Straight</text>
<text x="194.7" y="119.1">3A/250V/Straight</text>
<text x="100.2" y="126.9">3A/250V/Straight</text>
<text x="194.7" y="135.7">3A/250V/Straight</text>
<text x="194.7" y="145.8">3A/250V/Straight</text>
<text x="194.7" y="152.2">3A/250V/Straight</text>
<text x="194.7" y="159.8">3A/250V/Straight</text>
<text x="100.2" y="165">3A/250V/Straight</text>
</g>
</svg>
